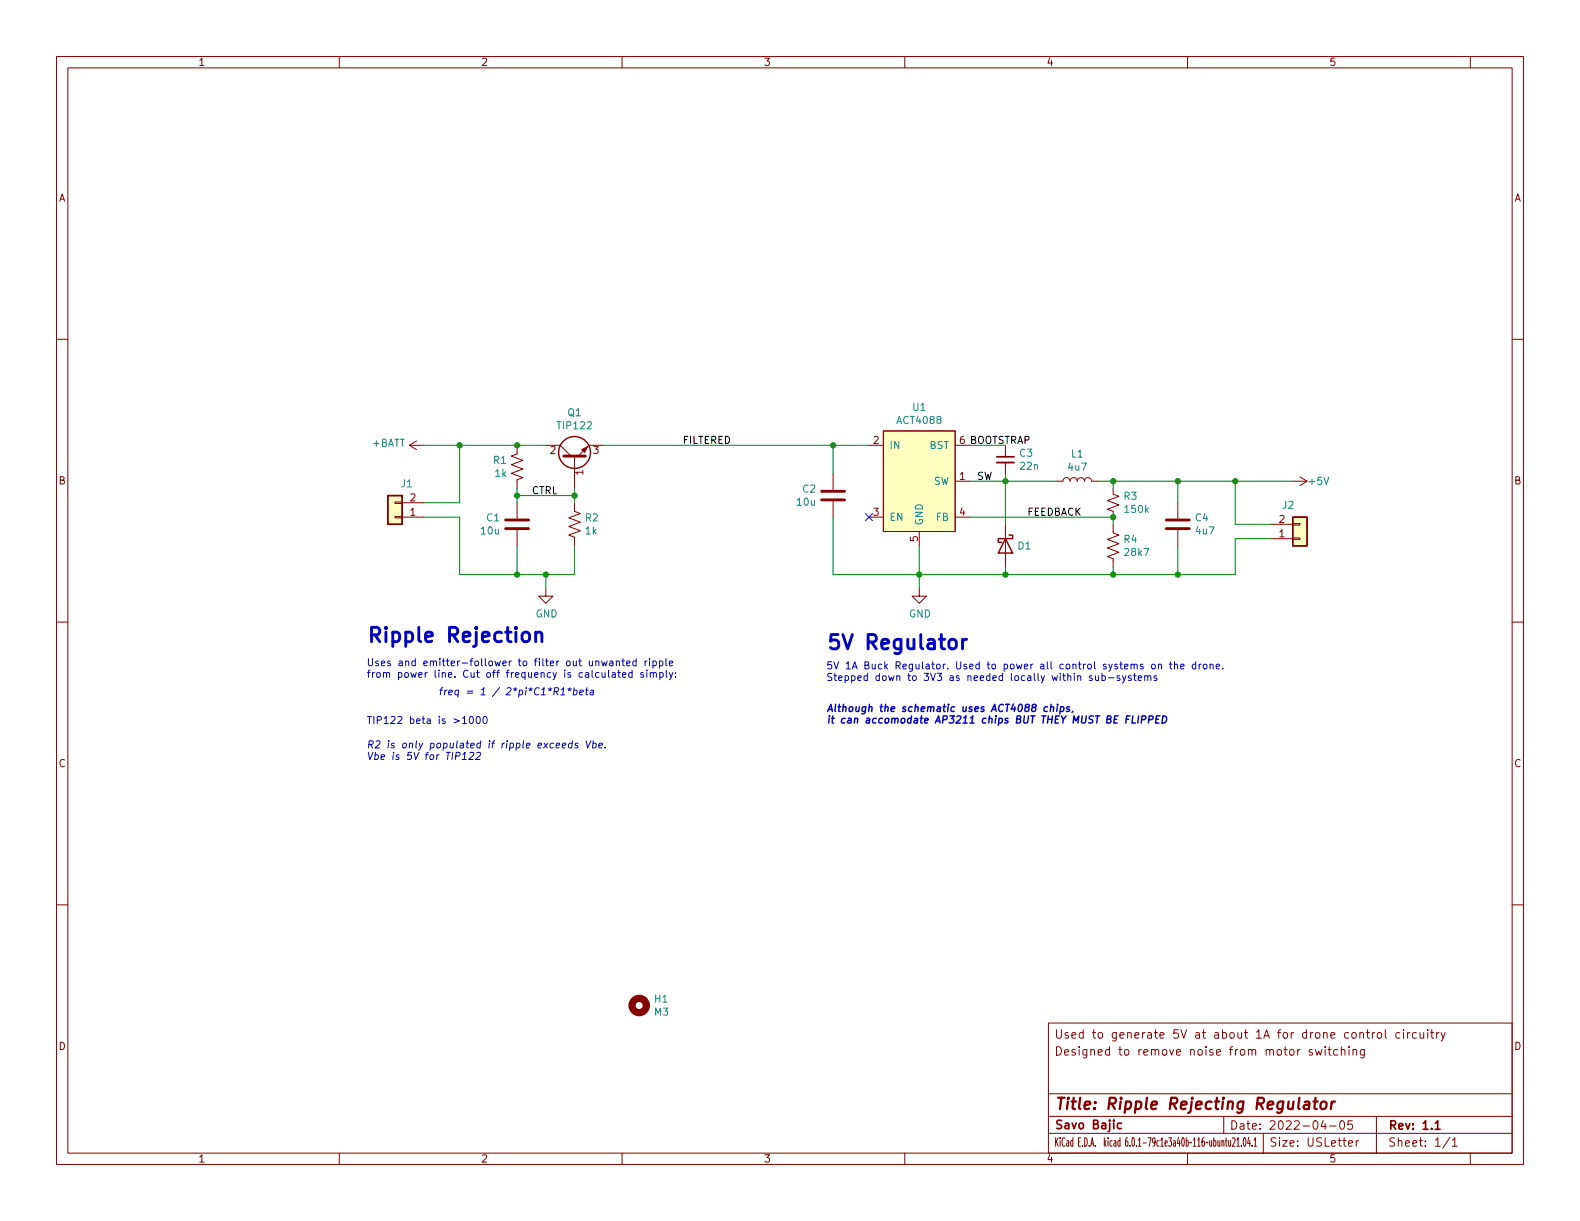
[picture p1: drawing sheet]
<svg xmlns="http://www.w3.org/2000/svg" width="279mm" height="216mm" viewBox="0 0 279 216" stroke-linecap="round" stroke-linejoin="round" font-family="sans-serif">
<g fill="none" stroke="#840000" stroke-width=".18">
<path d="M10 10h259.4v195.9h-259.4zM12 12h255.4v191.9h-255.4zM60 10v2M110 10v2M160 10v2M210 10v2M260 10v2M10 60h2M267.4 60h2M72.4 78.7l1.3 .8M72.4 78.7h2.5M73.7 78l-1.3 .7"/>
<path d="M91.4 78.7v1.6l-1 .3 2.1 .8-2.1 .8 2.1 .7-2.1 .8 2.1 .8-1.1 .3v1.6M96.5 78.7h2.6l1.9 1.9M106.7 78.7h-2.6l-1.9 1.9M153.7 78.7h2.5M156.2 76.2h12.7v17.8h-12.7zM168.9 78.7h2.5M177.8 78.7v2.1M69.8 88.8h1.3v.2h-1.3zM69.8 91.3h1.3v.3h-1.3zM71.1 91.4h3.8M71.1 88.9h3.8M91.4 88.9v2.8"/>
<path d="M91.4 93.7v2.8M101.6 88.9v1.5l1 .4-2 .8 2 .7-2 .8 2 .8-2 .7 1 .4v1.5M101.6 80.6v5.8M147.3 83.8v2.8M147.3 88.6v2.8M153.7 91.4h2.5M162.6 94v2.5M168.9 91.4h2.5M168.9 85.1h2.5M177.8 81.8v2M177.8 92.7v7.6M186.7 85.1h1.3a.64 .64 0 0 1 .6-.6 .64 .64 0 0 1 .6 .6 .64 .64 0 0 1 .7-.6 .64 .64 0 0 1 .6 .6 .64 .64 0 0 1 .6-.6 .64 .64 0 0 1 .7 .6 .64 .64 0 0 1 .6-.6 .64 .64 0 0 1 .6 .6h1.3"/>
<path d="M196.8 86.4v1l1.1 .4-2.1 .7 2.1 .8-2.1 .7 1 .4v1M196.8 92.7v1.5l1.1 .4-2.1 .8 2.1 .7-2.1 .8 2.1 .8-2.1 .7 1 .4v1.5M208.3 88.9v2.8M208.3 93.7v2.8M224.8 95.3h3.8M224.8 92.7h3.8M228.6 92.6h1.3v.2h-1.3zM228.6 95.1h1.3v.3h-1.3zM228.6 85.1h2.5M229.9 84.3l1.2 .8M231.1 85.1l-1.2 .8M10 110h2"/>
<path d="M96.5 104.1v1.3h1.3l-1.3 1.3-1.3-1.3h1.3M162.6 104.1v1.3h1.2l-1.2 1.3-1.3-1.3h1.3M267.4 110h2M10 160h2M267.4 160h2M185.4 180.9h82v23h-82zM185.4 197.4h82M185.4 193.4h82M216.4 197.4v3M232 185.7l-.3-.1-.2 .2v.2l.5 .1v.4h-.5M232.6 185.6l.3 1 .3-.7 .3 .7 .3-1M234 198.1l-.4 1.1h.9"/>
<path d="M234.3 185.1v.1M234.3 185.6v1M234.3 198.7v1M234.8 185.6h.6M235 185.1v1.3l.4 .2M235.1 199.1h1.2M236.5 185.7l-.4-.1-.3 .3v.4l.2 .2h.5M237.1 198.2h.2a.81 .81 0 0 1 .5 .6 .81 .81 0 0 1-.3 .8l-.1 .1a.81 .81 0 0 1-.6-.6 .81 .81 0 0 1 .3-.9zM237.2 185.7l.2-.1 .4 .1v.9M237.2 185.1v1.5M238.5 185.1v.1M238.5 185.6v1"/>
<path d="M239.1 198.2h-.7l-.1 .7 .2-.2 .5 .1 .2 .2-.1 .5-.2 .2-.6-.2M239.3 185.7l.2-.1 .3 .1 .1 .9M239.3 185.6v1M240.5 182.7l.2-.1h.3l.1 1M241.3 185.6v1.2l-.3 .3-.4-.1M241.3 185.7l-.5-.1-.3 .3v.4l.2 .2h.6M241.6 182.6h.6M241.8 182.1v1.3l.4 .2M242.7 182.6v1M243.1 182.6h-.3l-.1 .3M243.4 197.4v6.5M243.7 182.6h.3l.3 .3v.4l-.3 .3-.3-.1-.2-.2v-.4z"/>
<path d="M245 182.1v1.3l.2 .2M247.5 182.6h-.4l-.3 .3v.4l.2 .2h.5M248.2 182.1v.1M248.2 182.6v1M248.9 182.6v1M249.3 182.6h-.3l-.1 .3M250.5 182.6h-.5l-.2 .3v.4l.1 .2h.6M251.1 182.6l.1 .9 .3 .1 .3-.2M251.8 182.6v1M252.5 182.1v.1M252.5 182.6v1M253 182.6h.5"/>
<path d="M253.2 182.1v1.3l.3 .2M254 182.6v1M254.5 182.6h-.3l-.2 .3M254.8 182.6l.4 1M255.5 182.6l-.5 1.3-.2 .2M60 203.9v2M110 203.9v2M160 203.9v2M185.4 200.4h82M210 203.9v2M216.1 201.8l.1-.1h.2v1M216.7 201.7h.3"/>
<path d="M216.8 201.2v1.3l.2 .2M217.3 201.7v.9l.2 .1 .1-.2M217.6 201.7v1M218 201.3l.3-.1 .1 .4-.5 1.1h.5M218.7 201.6l.2-.4v1.5M218.7 202.7h.5M219.5 202.5v.2M220 201.2h.1a1.14 1.14 0 0 1 0 1.5 1.63 1.63 0 0 1-.1-1.5zM220.8 201.1l-.2 1.1h.5M221 201.7v1M221.4 202.5v.2M221.8 201.6l.2-.4v1.5"/>
<path d="M221.8 202.7h.4M223.4 200.4v3.5M238.5 202.2l.7-.2-.1-.3h-.4l-.2 .2v.7h.6M239.8 201.7v1M240.3 201.7h-.3l-.2 .3M256.4 201.1l-1.3 1.9M256.8 201.6l.5-.4v1.5M256.8 202.7h.9M260 203.9v2"/>
</g>
<path d="M176.3 80.8h3M198.3 198.6h-.4l-.3 .3v.4l.1 .2h.6M253.8 198.6l.4-.4v1.5M253.8 199.7h.9" fill="none" stroke="#840000" stroke-width=".3"/>
<path d="M230.7 194.9l.2-.1 .6 .1-.1 1.2M231.5 195.2l-.6 .1a.4 .4 0 0 0-.4 .4 .4 .4 0 0 0 .3 .4l.6-.1M232.3 194.8h.7M232.6 194.1l-.2 1.7 .1 .2 .4 .1M233.7 195a.52 .52 0 0 1 .5-.2 .52 .52 0 0 1 .4 .4l-.1 .5a.55 .55 0 0 1-.5 .4 .55 .55 0 0 1-.5-.4zM235.5 194.8l-.2 1.3M236.1 194.8l-.4 .1-.2 .3" fill="none" stroke="#840000" stroke-width=".4"/>
<g fill="#ffffc2" stroke="#ffffc2" stroke-width=".18">
<path d="M68.6 87.6h2.5v5.1h-2.5z"/>
<path d="M228.6 91.4h2.5v5.1h-2.5z"/>
<path d="M156.2 76.2h12.7v17.8h-12.7z"/>
</g>
<g fill="none" stroke="#840000" stroke-width=".25">
<path d="M68.6 87.6h2.5v5.1h-2.5zM177.8 95.3l1.3 2.5h-2.6zM178.4 94.6h.7v.7h-2.6v.6h.7M228.6 91.4h2.5v5.1h-2.5z"/>
<circle cx="101.6" cy="80" r="2.82"/>
</g>
<path d="M89.4 91.9h4.1M89.4 93.5h4.1M99.7 80.6h3.8M145.3 86.9h4.1M145.3 88.4h4.1M206.2 91.9h4.1M206.2 93.5h4.1" fill="none" stroke="#840000" stroke-width=".51"/>
<path d="M102.9 79.5l1-.5-.5 1z" fill="#840000" stroke="#840000" stroke-width=".18"/>
<circle cx="113" cy="177.8" r="1.27" fill="none" stroke="#840000" stroke-width="1.3"/>
<path d="M176.3 81.8h3" fill="none" stroke="#840000" stroke-width=".33"/>
<path d="M92.4 112a.69 .69 0 0 1 .7-.2 .69 .69 0 0 1 .5 .5v.7a.69 .69 0 0 1-.6 .5 .69 .69 0 0 1-.7-.5v-.7zM94.7 112a.63 .63 0 0 1 1.1 .1v1.4M94.7 111.8v1.7M168 113.2a.69 .69 0 0 1 1.1 .3v.8a.69 .69 0 0 1-.6 .5 .69 .69 0 0 1-.7-.5v-.8zM170.2 113v1.7M170.9 113a.65 .65 0 0 0-.7 .5" fill="none" stroke="#0000c2" stroke-width=".51"/>
<g fill="none" stroke="#0000c2" stroke-width=".18">
<path d="M106.4 116.9l.2 .8 .3-.6 .2 .6 .3-.8M107.8 116.9h.5l.1 .8M108.3 119h.5v.8M108.4 117.2h-.4l-.2 .2 .2 .3h.4M108.8 119.2l-.4 .1-.2 .2 .2 .3 .4-.1M109 117l.2-.1h.3v.8M109 116.9v.8M109.2 118.9h.5M109.4 118.5v1.1l.3 .2M110 116.9h.4M110.1 119.3l.6-.1-.1-.2-.3-.1-.2 .2v.6h.5M110.1 116.5v1l.3 .2"/>
<path d="M110.8 117.3l.6-.1v-.3h-.4l-.2 .2 .1 .6h.5M111.8 119l-.4-.1-.2 .3 .1 .5h.5M111.8 118.5v1.3M112.5 116.9h-.4l-.2 .2 .1 .6h.5M112.5 116.5v1.2M113.8 119l-.3-.1-.2 .2v.2l.5 .1v.3h-.5M114.1 116.9v.8M114.4 118.5v.1M114.4 118.9v.9M114.4 116.9l-.3 .2M114.9 116.5v.1M114.9 116.9v.8"/>
<path d="M115 119l.2-.1 .3 .1v.8M115 118.9v.9M115.5 116.9h.3l.3 .2-.2 .6h-.4M115.5 116.9v1.2M115.5 119.1l.2-.2 .3 .1 .1 .8M116.6 116.9h.4l.2 .2-.1 .6h-.5M116.6 116.9v1.2M116.7 119l.3-.1 .3 .3-.1 .5h-.5M116.7 118.9v1.3M117.8 116.5v1l.1 .2M117.8 118.5v1.1l.2 .2M118.4 117.3l.6-.1-.1-.3h-.4l-.1 .2v.6h.5"/>
<path d="M118.4 118.9l.3 .9M119 118.9l-.5 1.2-.1 .1M119.5 119.6v.2M119.5 119v.1M193.1 119.5h-.3l-.2 .2 .1 .1 .4 .2v.3h-.5M193.7 119.5l.1 .8h.3l.2-.1M194.3 119.5v.8M194.9 119.5h.3l.3 .2-.1 .6h-.5M194.9 119.1v1.2M196 119.8h1M198 119.5h-.3l-.2 .2 .1 .1 .4 .2v.3h-.5M198.5 119.5l.3 .8"/>
<path d="M199.1 119.5l-.4 1.1-.2 .2M200 119.5h-.3l-.2 .2 .1 .1 .4 .2v.3h-.5M200.4 119.5h.5M200.6 119.1v1l.3 .2M201.3 119.9l.6-.1-.1-.3h-.3l-.2 .2v.6h.5M202.4 119.6l.2-.1h.3l.1 .8M202.4 119.5v.8M203 119.7l.2-.2h.3v.8M203.8 117.5l.3-.1 .2 .3v.3l-.2 .3-.3-.1-.2-.2zM204.5 119.5h-.3l-.1 .2v.1l.4 .2v.3h-.4M204.8 117.6l.2-.2 .3 .1 .1 .8M204.8 117.4v.9"/>
<path d="M206.8 117.4h.5M207 117v1.1l.3 .2M207.7 117.6l.2-.2 .3 .1v.8M207.7 117v1.3M208.8 117.9l.6-.2-.1-.2-.3-.1-.2 .2v.6h.5M211.4 117.5l-.3-.1-.3 .3 .2 .5h.4M211.4 117v1.3M212 117.4v.9M212.4 117.4l-.4 .3M212.9 117.5l.3-.1 .2 .3v.3l-.2 .3-.3-.1-.1-.2zM214 117.6l.2-.2 .3 .1v.8M214 117.4v.9"/>
<path d="M215.1 117.9l.6-.2-.1-.2-.3-.1-.2 .2v.6h.5M216.2 118.2v.1M81.7 134.3h.8M81.8 127.9h.7M81.8 133.4l.4-.4-.1 1.3M83.1 133.2l.5-.2 .1 .2 .1 .2-.9 .9h.8M83.1 126.8l.2-.1a.68 .68 0 0 1 .4 .6 .68 .68 0 0 1-.4 .6l-.2-.1-.1-.3zM84.3 133.2l.5-.2 .2 .2v.2l-.9 .9h.8M84.3 126.8l.2-.1a.68 .68 0 0 1 .4 .6 .68 .68 0 0 1-.4 .6l-.2-.1-.1-.3zM85.5 126.8l.2-.1a.68 .68 0 0 1 .5 .6 .68 .68 0 0 1-.5 .6l-.2-.1-.1-.3zM98 122.3l.6-.1 .2-.2-.1-.3-.1-.1h-.5l-.2 1.3M98.4 131.8l.6-.1-.1-.2h-.4l-.2 .6 .2 .2 .3-.1"/>
<path d="M99.1 122.9h.8M99.3 122l.4-.4-.2 1.3M99.4 131.8l.7-.1-.1-.2-.3-.1-.2 .2v.6h.4M100.4 121.8l.3 .1 .3-.1M100.5 122.1l.2-.2 .2 .2M100.8 121.6l-.1 .3M101.2 131.5l-.4-.1-.3 .2 .1 .6h.5M101.2 131l-.1 1.3M101.5 122.1l.3-.1 .3 .3-.2 .5h-.5M101.5 121.6l-.1 1.3M102.2 131.5l-.3-.1-.2 .2 .5 .3-.1 .3h-.5M102.5 122.4l.6-.1v-.2l-.3-.1-.2 .2-.1 .6h.5"/>
<path d="M103.5 122h.5M103.7 131l.2 1.3 .6-1.3M103.8 121.6l-.2 1.1 .3 .2M104.4 122.1h.5v.8M104.9 131.5l.3-.1 .2 .2-.1 .6h-.5M104.9 131l-.1 1.3M105 122.3l-.6 .1-.1 .3 .2 .2 .4-.1M105.9 131.8l.6-.1v-.2l-.4-.1-.2 .2v.6h.5M107 132.1v.2"/>
</g>
<g fill="none" stroke="#0000c2" stroke-width=".25">
<path d="M185.3 125h-.5l-.2 .6 .2 .2 .4-.1M185.8 125.1l.2-.1h.3v.8M185.9 124.5l-.2 1.3M187 125l-.1 .8M187 124.5v.2M187.6 125h.4l.1 .6-.3 .2-.3-.1M187.6 125l-.2 1.2M189.1 125h-.3l-.2 .2 .5 .2-.1 .3h-.4M189.7 125.7l-.1 .3M200.3 126.6l-.1 1.3h.6M201.4 126.6l-.2 1.3M201.9 127.2h.6l.1-.2v-.3l-.2-.1h-.4l-.2 1.3"/>
<path d="M203.1 127.2h.7l.1-.2v-.3l-.2-.1h-.5l-.1 1.3M204.4 127.2h.4M205.1 126.6h-.6l-.2 1.3h.6M205.6 126.6a.63 .63 0 0 1 .7 .4 .63 .63 0 0 1-.3 .8l-.5 .1z"/>
</g>
<g fill="none" stroke="#008400" stroke-width=".18">
<path d="M74.9 78.7h21.6M81.3 78.7v10.2h-6.4M106.7 78.7h47M147.3 78.7v5.1M171.4 78.7h6.4M74.9 91.4h6.4v10.2h20.3v-5.1M91.4 86.4v2.5M91.4 96.5v5.1M91.4 87.6h10.2M101.6 86.4v2.5M147.3 91.4v10.2h71.1v-6.3h6.4M162.6 96.5v7.6"/>
<path d="M171.4 85.1h15.3M171.4 91.4h25.4v1.3M177.8 83.8v8.9M194.3 85.1h34.3M196.8 85.1v1.3M208.3 85.1v3.8M208.3 96.5v5.1M218.4 85.1v7.6h6.4M96.5 101.6v2.5M177.8 100.3v1.3M196.8 100.3v1.3"/>
</g>
<path d="M153.1 90.8l1.2 1.2M154.3 90.8l-1.2 1.2" fill="none" stroke="#000084" stroke-width=".18"/>
<g fill="#008400" stroke="#008400" stroke-width=".18">
<circle cx="91.4" cy="78.7" r=".46"/>
<circle cx="101.6" cy="87.6" r=".46"/>
<circle cx="96.5" cy="101.6" r=".46"/>
<circle cx="91.4" cy="101.6" r=".46"/>
<circle cx="91.4" cy="87.6" r=".46"/>
<circle cx="81.3" cy="78.7" r=".46"/>
<circle cx="177.8" cy="101.6" r=".46"/>
<circle cx="218.4" cy="85.1" r=".46"/>
<circle cx="196.8" cy="91.4" r=".46"/>
<circle cx="196.8" cy="85.1" r=".46"/>
<circle cx="208.3" cy="85.1" r=".46"/>
<circle cx="196.8" cy="101.6" r=".46"/>
<circle cx="208.3" cy="101.6" r=".46"/>
<circle cx="147.3" cy="78.7" r=".46"/>
<circle cx="177.8" cy="85.1" r=".46"/>
<circle cx="162.6" cy="101.6" r=".46"/>
</g>
<g font-size="3.5" fill="#0000c2">
<text x="64.8" y="113.6">Ripple Rejection</text>
<text x="146" y="114.9">5V Regulator</text>
</g>
<text font-size="2.8" fill="#840000" x="186.4" y="196.2">Title: Ripple Rejecting Regulator</text>
<g font-size="2.1" fill="#840000">
<text x="186.4" y="183.6">Used to generate 5V at about 1A for drone control circuitry</text>
<text x="186.4" y="186.7">Designed to remove noise from motor switching</text>
<text x="186.4" y="199.6">Savo Bajic</text>
<text x="186.4" y="202.7">KiCad E.D.A. kicad 6.0.1-79c1e3a40b~116~ubuntu21.04.1</text>
<text x="217.4" y="199.7">Date: 2022-04-05</text>
<text x="224.4" y="202.7">Size: USLetter</text>
<text x="245.4" y="199.7">Rev: 1.1</text>
<text x="245.4" y="202.7">Sheet: 1/1</text>
</g>
<g font-size="1.8" fill="#840000">
<text x="35" y="11.6">1</text>
<text x="85" y="11.6">2</text>
<text x="135" y="11.6">3</text>
<text x="185" y="11.6">4</text>
<text x="235" y="11.6">5</text>
<text x="10.3" y="35.6">A</text>
<text x="267.7" y="35.6">A</text>
<text x="97.3" y="80.3">2</text>
<text x="103.1" y="84" transform="rotate(-90 103.1 84)">1</text>
<text x="104.9" y="80.3">3</text>
<text x="154.4" y="78.5">2</text>
<text x="10.3" y="85.7">B</text>
<text x="72.5" y="88.6">2</text>
<text x="169.7" y="84.8">1</text>
<text x="267.7" y="85.7">B</text>
<text x="72.5" y="91.2">1</text>
<text x="154.4" y="91.2">3</text>
<text x="162.3" y="95.7" transform="rotate(-90 162.3 95.7)">5</text>
<text x="169.7" y="91.2">4</text>
<text x="226.2" y="95">1</text>
<text x="226.2" y="92.5">2</text>
<text x="10.3" y="135.6">C</text>
<text x="267.7" y="135.6">C</text>
<text x="10.3" y="185.7">D</text>
<text x="267.7" y="185.7">D</text>
<text x="35" y="205.6">1</text>
<text x="85" y="205.6">2</text>
<text x="135" y="205.6">3</text>
<text x="185" y="205.6">4</text>
<text x="235" y="205.6">5</text>
</g>
<g font-size="1.8" fill="#008484">
<text x="98.7" y="75.9">TIP122</text>
<text x="100.4" y="73.6">Q1</text>
<text x="158.8" y="75">ACT4088</text>
<text x="161.4" y="72.6">U1</text>
<text x="65.8" y="79">+BATT</text>
<text x="87.3" y="82">R1</text>
<text x="157.2" y="79.4">IN</text>
<text x="164.4" y="79.4">BST</text>
<text x="180.3" y="80.7">C3</text>
<text x="180.5" y="83.1">22n</text>
<text x="189" y="83.2">4u7</text>
<text x="189.5" y="80.9">L1</text>
<text x="70.9" y="86.2">J1</text>
<text x="87.6" y="84.3">1k</text>
<text x="141" y="89.4">10u</text>
<text x="141.9" y="87.1">C2</text>
<text x="165" y="85.7">SW</text>
<text x="198.8" y="88.4">R3</text>
<text x="226.8" y="90">J2</text>
<text x="231.6" y="85.7">+5V</text>
<text x="85.1" y="94.5">10u</text>
<text x="86.1" y="92.2">C1</text>
<text x="103.5" y="92.2">R2</text>
<text x="103.5" y="94.5">1k</text>
<text x="157.2" y="92.1">EN</text>
<text x="163.2" y="93" transform="rotate(-90 163.2 93)">GND</text>
<text x="165.5" y="92.1">FB</text>
<text x="198.8" y="96">R4</text>
<text x="199" y="90.7">150k</text>
<text x="211.4" y="92.2">C4</text>
<text x="211.5" y="94.5">4u7</text>
<text x="180" y="97.2">D1</text>
<text x="199" y="98.3">28k7</text>
<text x="94.7" y="109.2">GND</text>
<text x="160.7" y="109.2">GND</text>
<text x="115.8" y="179.6">M3</text>
<text x="115.8" y="177.3">H1</text>
</g>
<g font-size="1.8">
<text x="120.6" y="78.5">FILTERED</text>
<text x="169.7" y="78.5">6 BOOTSTRAP</text>
<text x="94" y="87.4">CTRL</text>
<text x="172.7" y="84.8">SW</text>
<text x="181.6" y="91.2">FEEDBACK</text>
</g>
<g font-size="1.8" fill="#0000c2">
<text x="64.8" y="117.8">Uses and emitter-follower to filter out unwanted ripple</text>
<text x="64.8" y="119.8">from power line. Cut off frequency is calculated simply:</text>
<text x="146" y="118.3">5V 1A Buck Regulator. Used to power all control systems on the drone.</text>
<text x="77.5" y="122.9">freq = 1 / 2*pi*C1*R1*beta</text>
<text x="146" y="125.9">Although the schematic uses ACT4088 chips,</text>
<text x="146" y="120.4">Stepped down to 3V3 as needed locally within sub-systems</text>
<text x="64.8" y="128">TIP122 beta is &gt;1000</text>
<text x="146" y="127.9">it can accomodate AP3211 chips BUT THEY MUST BE FLIPPED</text>
<text x="64.8" y="132.3">R2 is only populated if ripple exceeds Vbe.</text>
<text x="64.8" y="134.4">Vbe is 5V for TIP122</text>
</g>
</svg>
